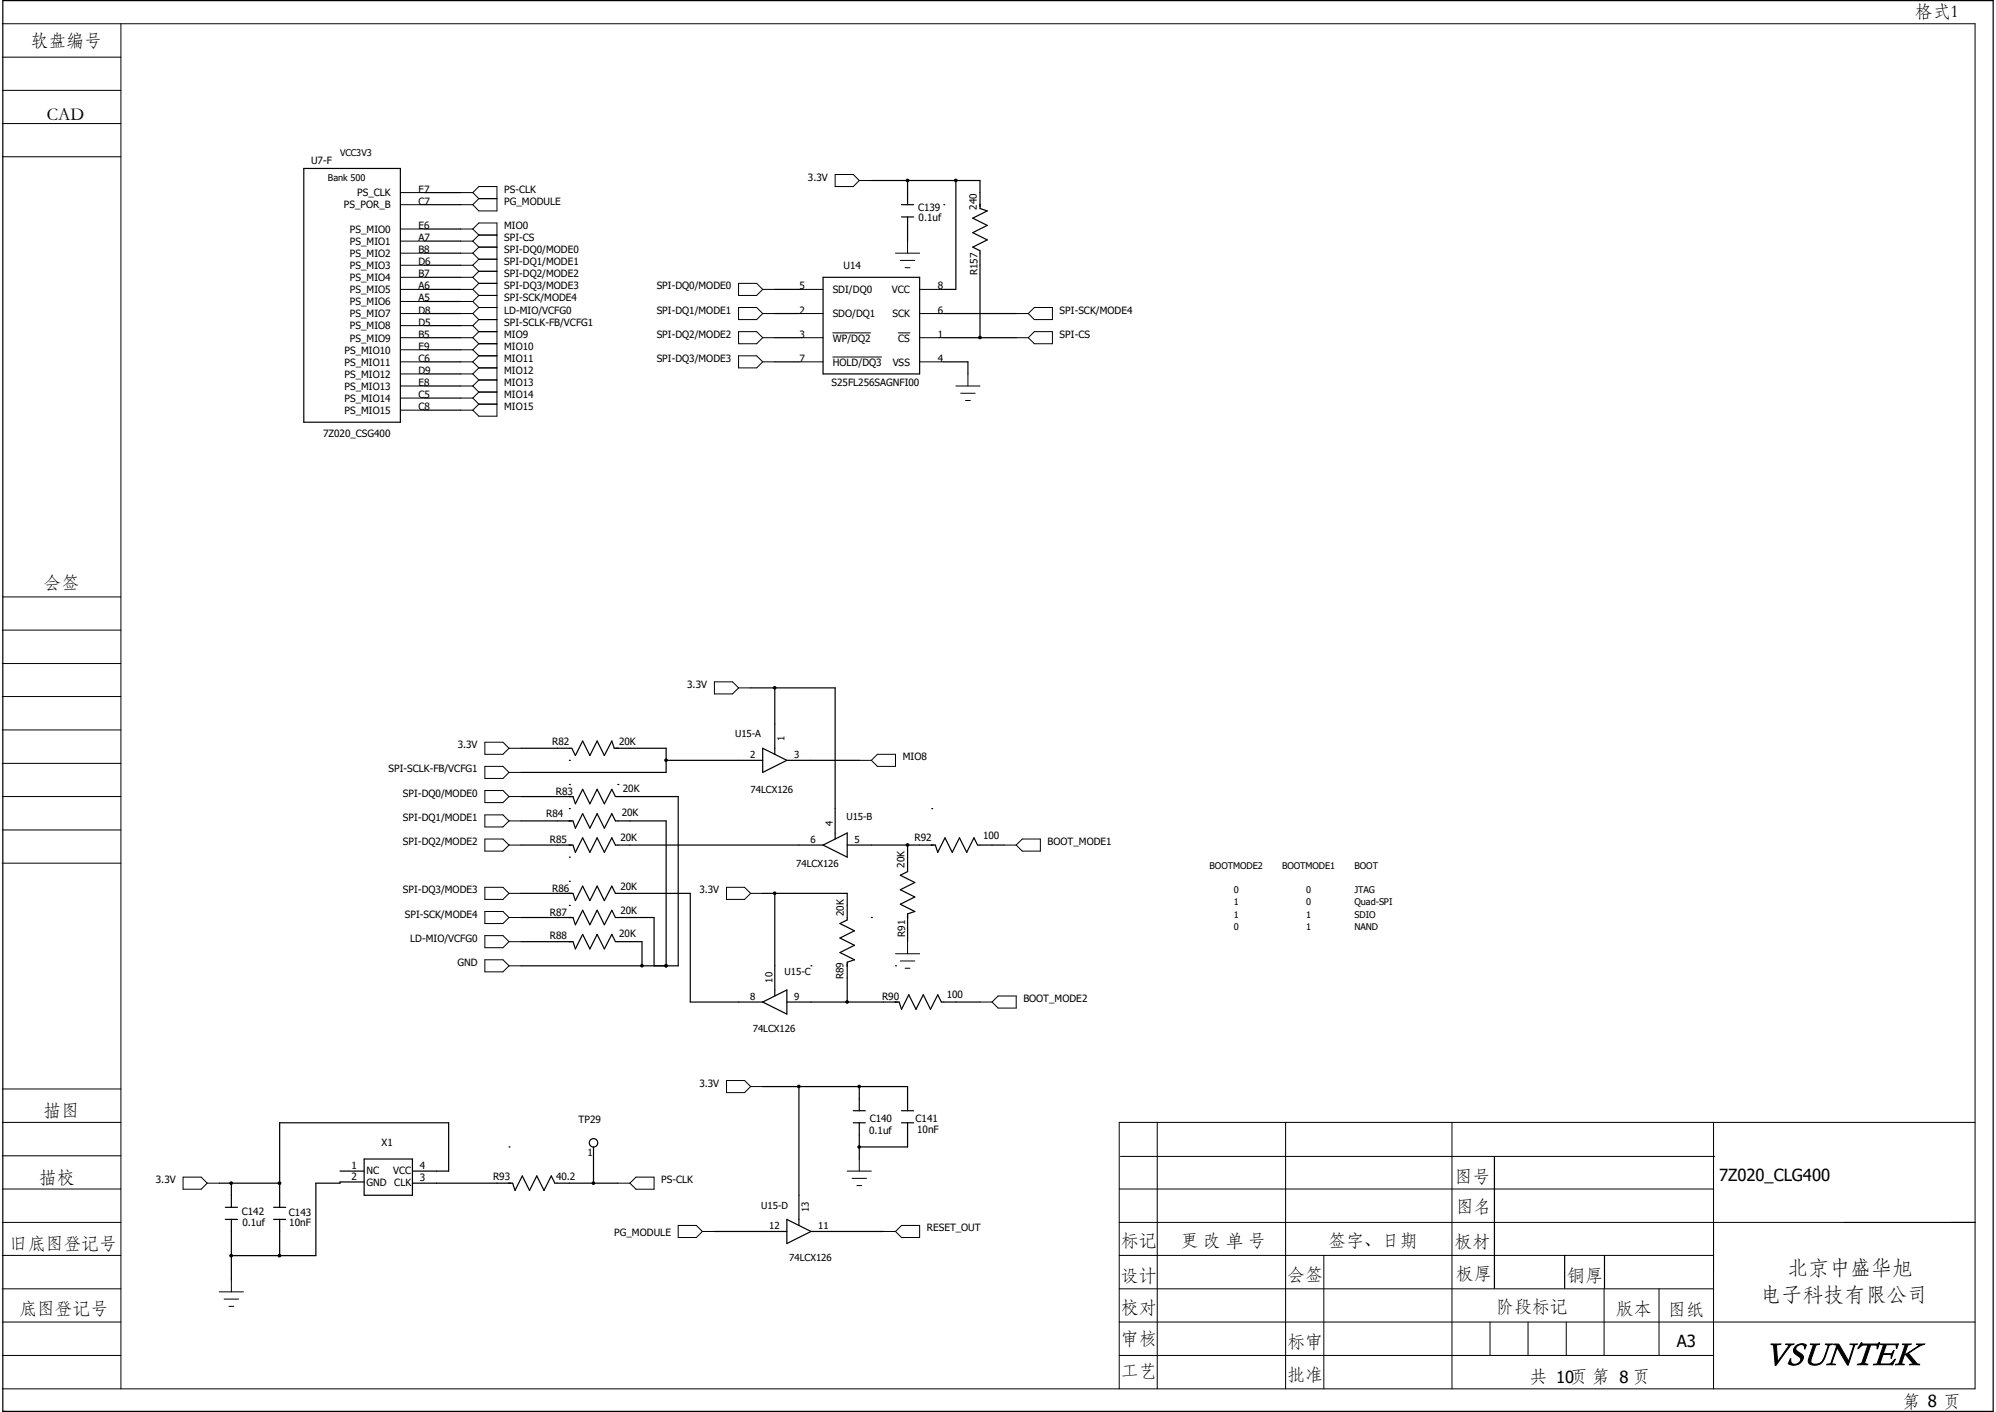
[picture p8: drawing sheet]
<svg xmlns="http://www.w3.org/2000/svg" width="420mm" height="297mm" viewBox="0 0 420 297" stroke-linecap="round" stroke-linejoin="round" font-family="sans-serif">
<g fill="none" stroke="#000" stroke-width=".25">
<path d="M.6 .1h418.8v296.8h-418.8zM63.9 35.4h20.3v53.4h-20.3zM183.3 38h22.9v5.9l1.5 .5-3 1.5 3 1.5-3 1.5 3 1.6-3 1.5 1.5 .7v18.3M191 38v5.1M201.1 38v22.9h-2.5M89.3 58.3h7.6M89.3 43.1h7.6M89.3 48.2h7.6M89.3 50.7h7.6M89.3 53.3h7.6M89.3 55.8h7.6M89.3 40.5h7.6"/>
<path d="M173.2 58.3h20.3v20.4h-20.3zM189.7 43.1h2.5M189.7 45.6h2.5M191 45.6v5.1M198.6 43.1h.1M89.3 78.7h7.6M89.3 60.9h7.6M89.3 66h7.6M89.3 71h7.6M89.3 73.6h7.6M89.3 76.1h7.6M89.3 68.5h7.6"/>
<path d="M89.3 63.4h7.6M163 60.9h5.1M163 66h5.1M163 71h5.1M163 76.1h5.1M198.6 66h15.2M198.6 71h15.2M198.6 76.1h5.1v2.6M89.3 81.2h7.6M89.3 83.7h7.6M89.3 86.3h7.6M109.6 157.4h10.7l.8 1.5 1.5-3 1.5 3 1.5-3 1.6 3 1.5-3 .5 1.5h11v5.1h-30.6"/>
<path d="M119.8 159.9h.1M140.2 159.9h20.3M157.9 144.7h17.8v31.8M160.5 157.4l5.1 2.5-5.1 2.6zM163 144.7v14M165.6 159.9h15.2M109.6 177.8h11l.5 1.5 1.5-3.1 1.5 3.1 1.5-3.1 1.6 3.1 1.5-3.1 .8 1.6h43.7M109.6 172.7h11l.5 1.5 1.5-3 1.5 3 1.5-3 1.6 3 1.5-3 .8 1.5h10.7v30.5M109.6 167.6h11l.5 1.5 1.5-3.1 1.5 3.1 1.5-3.1 1.6 3.1 1.5-3.1 .8 1.6h13.2v35.6h-33.1M119.8 170.1h.1M119.8 165h.1M130 165h.1"/>
<path d="M173.2 177.8l5.1-2.6v5.1zM178.3 177.8h18.5l.5 1.5 1.5-3.1 1.6 3.1 1.5-3.1 1.5 3.1 1.5-3.1 .8 1.6h5.6M191 177.8v5.5l-1.6 .8 3.1 1.5-3.1 1.6 3.1 1.5-3.1 1.5 3.1 1.5-1.5 .5v5.9M196 170.1h.1M109.6 198.1h11l.5 1.5 1.5-3 1.5 3 1.5-3 1.6 3 1.5-3 .8 1.5h5.6v5.1M109.6 193h11l.5 1.5 1.5-3 1.5 3 1.5-3 1.6 3 1.5-3 .8 1.5h8.1v10.2M109.6 187.9h11l.5 1.5 1.5-3 1.5 3 1.5-3 1.6 3 1.5-3 .8 1.5h15.7v22.9h15.3M119.8 190.5h.1M119.8 185.4h.1M119.8 180.3h.1M160.5 187.9h17.8v5.6l-1.6 .8 3.1 1.5-3.1 1.5 3.1 1.5-3.1 1.6 3.1 1.5-1.5 .5v8.4M163 187.9v21.6"/>
<path d="M183.3 193h.1M140.2 203.2h.1M160.5 210.8l5.1-2.6v5.1zM165.6 210.8h23.6l.5 1.5 1.5-3 1.5 3 1.6-3 1.5 3 1.5-3 .8 1.5h8.1M170.6 203.2h.1M188.4 203.2h.1M160.5 228.6h30.5v5M168.1 228.6v29.2M179.5 233.6h2.6M179.5 236.2h2.6M180.8 228.6v5M180.8 236.2v7.6"/>
<path d="M189.7 233.6h2.5M189.7 236.2h2.5M191 236.2v5.1h-10.2M46.1 248.9h12.7M47.4 254h2.6M47.4 256.5h2.6M48.7 248.9v5.1M48.7 256.5v12.7M57.6 254h2.5M57.6 256.5h2.5M58.8 256.5v7.6M71.5 246.3h5.1"/>
<path d="M76.6 248.6h-5.1v.3h-5v15.2h-17.8M76.6 243.8h10.2v7.6h-10.2zM86.8 246.3h7.6v-10.1h-35.6v17.8M86.8 248.9h21.1l.5 1.5 1.5-3 1.5 3 1.5-3 1.6 3 1.5-3 .8 1.5h13.2M107.1 241.3h.1M124.9 241.3v7.6M150.3 259h15.3M165.6 256.5l5 2.5-5 2.6zM170.6 259h15.3M314.5 243.3v27.7M329.2 264.1v6.9M337.6 264.1v6.9"/>
<circle cx="124.9" cy="240.4" r=".89"/>
</g>
<g fill="none" stroke="#000" stroke-width=".21">
<path d="M.5 12h24.9M.5 19h24.9M.5 5h415.1v287.1h-415.1M25.4 5v287.1M.5 26h24.9M.5 33h24.9M175.7 36.7h3.8l1.3 1.3-1.3 1.2h-3.8zM180.8 38h2.5M84.2 48.2h5.1M84.2 50.7h5.1M84.2 53.3h5.1M84.2 58.3h5.1"/>
<path d="M84.2 55.8h5.1M84.2 43.1h5.1M84.2 40.5h5.1M96.9 48.2h2.6M96.9 50.7h2.6M96.9 53.3h2.6M96.9 58.3h2.6M96.9 55.8h2.6M96.9 43.1h2.6M96.9 40.5h2.6M99.5 40.5l1.3 1.3M99.5 40.5l1.3-1.3h3.8v5.2h-3.8l-1.3-1.3"/>
<path d="M99.5 48.2l1.3-1.3h3.8v40.6h-3.8l-1.3-1.2M99.5 48.2l1.3 1.2M99.5 50.7l1.3 1.3M99.5 53.3l1.3 1.2M99.5 55.8l1.3 1.3M99.5 58.3l1.3 1.3M100.8 41.8h3.8M100.8 41.8l-1.3 1.3M100.8 49.4h3.8M100.8 52h3.8M100.8 49.4l-1.3 1.3M100.8 54.5h3.8"/>
<path d="M100.8 52l-1.3 1.3M100.8 57.1h3.8M100.8 54.5l-1.3 1.3M100.8 59.6h3.8M100.8 57.1l-1.3 1.2M100.8 59.6l-1.3 1.3M155.4 59.6h3.8l1.3 1.3-1.3 1.2h-3.8zM188.4 53.3h5.1M189.4 54.8h3.1M190.5 56.3h1M191 50.7v2.6M84.2 73.6h5.1"/>
<path d="M84.2 76.1h5.1M84.2 78.7h5.1M84.2 60.9h5.1M84.2 63.4h5.1M84.2 66h5.1M84.2 68.5h5.1M84.2 71h5.1M96.9 73.6h2.6M96.9 76.1h2.6M96.9 78.7h2.6M96.9 60.9h2.6M96.9 63.4h2.6"/>
<path d="M96.9 66h2.6M96.9 68.5h2.6M96.9 71h2.6M99.5 60.9l1.3 1.2M99.5 63.4l1.3 1.3M99.5 66l1.3 1.2M99.5 68.5l1.3 1.3M99.5 71l1.3 1.3M99.5 73.6l1.3 1.2M99.5 76.1l1.3 1.3M99.5 78.7l1.3 1.2M100.8 62.1h3.8"/>
<path d="M100.8 64.7h3.8M100.8 62.1l-1.3 1.3M100.8 67.2h3.8M100.8 64.7l-1.3 1.3M100.8 69.8h3.8M100.8 67.2l-1.3 1.3M100.8 72.3h3.8M100.8 69.8l-1.3 1.2M100.8 74.8h3.8M100.8 72.3l-1.3 1.3M100.8 77.4h3.8M100.8 74.8l-1.3 1.3"/>
<path d="M100.8 79.9h3.8M100.8 77.4l-1.3 1.3M100.8 79.9l-1.3 1.3M155.4 64.7h3.8l1.3 1.3-1.3 1.2h-3.8zM155.4 69.8h3.8l1.3 1.2-1.3 1.3h-3.8zM155.4 74.8h3.8l1.3 1.3-1.3 1.3h-3.8zM160.5 76.1h2.5M160.5 60.9h2.5M160.5 66h2.5M160.5 71h2.5M168.1 76.1h5.1M168.1 60.9h5.1"/>
<path d="M168.1 66h5.1M168.1 71h5.1M175.2 70h8M175.2 75.1h10.3M189 70h2.5M193.5 76.1h5.1M193.5 60.9h5.1M193.5 66h5.1M193.5 71h5.1M203.7 78.7v2.5M213.8 66h2.6M213.8 71h2.6"/>
<path d="M217.6 64.7h3.8v2.5h-3.8l-1.2-1.2zM217.6 69.8h3.8v2.5h-3.8l-1.2-1.3zM84.2 81.2h5.1M84.2 83.7h5.1M84.2 86.3h5.1M96.9 81.2h2.6M96.9 83.7h2.6M96.9 86.3h2.6M99.5 81.2l1.3 1.3M99.5 83.7l1.3 1.3M100.8 82.5h3.8M100.8 85h3.8"/>
<path d="M100.8 82.5l-1.3 1.2M100.8 85l-1.3 1.3M201.1 81.2h5.1M202.1 82.7h3.1M203.2 84.2h1M.5 125.6h24.9M.5 132.5h24.9M.5 139.6h24.9M.5 146.5h24.9M.5 153.5h24.9M102 156.1h3.8l1.3 1.3-1.3 1.3h-3.8zM107.1 157.4h2.5"/>
<path d="M150.3 143.4h3.8l1.3 1.3-1.3 1.3h-3.8zM155.4 144.7h2.5M180.8 159.9h2.5M183.3 159.9l1.3-1.2h3.8v2.5h-3.8zM.5 167.6h24.9M.5 160.6h24.9M.5 174.6h24.9M102 161.2h3.8l1.3 1.3-1.3 1.2h-3.8zM102 166.3h3.8l1.3 1.3-1.3 1.2h-3.8zM102 171.4h3.8l1.3 1.3-1.3 1.2h-3.8zM102 176.5h3.8l1.3 1.3-1.3 1.2h-3.8zM107.1 167.6h2.5"/>
<path d="M107.1 162.5h2.5M107.1 172.7h2.5M107.1 177.8h2.5M211.3 177.8h2.5M215.1 176.5h3.8v2.5h-3.8l-1.3-1.2zM.5 181.6h24.9M102 186.6h3.8l1.3 1.3-1.3 1.3h-3.8zM102 191.7h3.8l1.3 1.3-1.3 1.3h-3.8zM102 196.8h3.8l1.3 1.3-1.3 1.2h-3.8zM107.1 187.9h2.5M107.1 193h2.5M107.1 198.1h2.5"/>
<path d="M152.9 186.6h3.8l1.2 1.3-1.2 1.3h-3.8zM157.9 187.9h2.6M191 198.1v2.5M102 201.9h3.8l1.3 1.3-1.3 1.2h-3.8zM107.1 203.2h2.5M188.4 200.6h5.1M189.4 202.1h3.1M190.5 203.7h1M206.2 210.8h2.5M210 209.5h3.8v2.5h-3.8l-1.3-1.2zM.5 229.1h24.9M.5 236.1h24.9"/>
<path d="M152.9 227.3h3.8l1.2 1.3-1.2 1.2h-3.8zM157.9 228.6h2.6M243.5 236.1v56M270.5 236.1v56M305.5 236.1v56M360.6 236.1v56M415.6 236.1h-180.1v56M.5 257.1h24.9M.5 243.1h24.9M.5 250.1h24.9M38.5 247.6h3.8l1.3 1.3-1.3 1.2h-3.8zM43.6 248.9h2.5"/>
<path d="M130 248.9h2.5M132.5 248.9l1.3-1.3h3.8v2.5h-3.8zM142.7 257.8h3.8l1.3 1.2-1.3 1.3h-3.8zM147.8 259h2.5M178.3 246.3h5M179.3 247.9h3M180.3 249.4h1M180.8 243.8v2.5M185.9 259h2.5M188.4 259l1.3-1.2h3.8v2.5h-3.8zM235.5 257.1h180.1M235.5 250.1h125.1"/>
<path d="M235.8 243.2h125M.5 264.1h24.9M.5 271.1h24.9M.5 278.1h24.9M46.1 271.7h5.1M47.2 273.3h3M48.2 274.8h1M48.7 269.2v2.5M235.5 264.1h125.1M235.5 271.1h125.1M235.5 278.1h180.1M278.6 264.1v28"/>
<path d="M313.5 278.1v7M321.5 278.1v7M329.6 278.1v7M337.5 271.1v14M349.1 271.1v14M.5 285.1h24.9M235.5 285.1h125.1"/>
</g>
<g fill="#000" stroke="#000" stroke-width=".21">
<circle cx="191" cy="38" r=".29"/>
<circle cx="201.1" cy="38" r=".29"/>
<circle cx="206.2" cy="71" r=".29"/>
<circle cx="140.1" cy="159.9" r=".28"/>
<circle cx="163" cy="144.7" r=".28"/>
<circle cx="191" cy="177.7" r=".29"/>
<circle cx="163" cy="187.9" r=".28"/>
<circle cx="135.1" cy="203.1" r=".28"/>
<circle cx="140.1" cy="203.1" r=".28"/>
<circle cx="178.2" cy="210.8" r=".28"/>
<circle cx="168.1" cy="228.5" r=".28"/>
<circle cx="180.8" cy="228.5" r=".28"/>
<circle cx="48.7" cy="248.9" r=".29"/>
<circle cx="58.8" cy="248.9" r=".29"/>
<circle cx="124.9" cy="248.9" r=".28"/>
<circle cx="180.8" cy="241.3" r=".28"/>
<circle cx="48.7" cy="264.1" r=".29"/>
<circle cx="58.8" cy="264.1" r=".29"/>
</g>
<text font-size="7.3" x="371.2" y="287.1">VSUNTEK</text>
<g font-size="4.4">
<text x="376.1" y="267.9">北京中盛华旭</text>
<text x="370.5" y="273.6">电子科技有限公司</text>
</g>
<g font-size="3.8">
<text x="402.9" y="3.5">格式1</text>
<text x="6.4" y="9.6">软盘编号</text>
<text x="9.9" y="25.2">CAD</text>
<text x="9.2" y="123.7">会签</text>
<text x="9.1" y="234.7">描图</text>
<text x="8.2" y="248.8">描校</text>
<text x="306.1" y="248.6">图号</text>
<text x="306.3" y="255">图名</text>
<text x="2" y="262.7">旧底图登记号</text>
<text x="235.8" y="262">标记</text>
<text x="248.5" y="262.2">更 改 单 号</text>
<text x="279.4" y="262.2">签字、日期</text>
<text x="306.1" y="262.3">板材</text>
<text x="235.8" y="269.5">设计</text>
<text x="270.8" y="269.2">会签</text>
<text x="306.3" y="268.9">板厚</text>
<text x="329.7" y="269.5">铜厚</text>
<text x="314.8" y="276">阶段标记</text>
<text x="4" y="276.3">底图登记号</text>
<text x="235.8" y="276.3">校对</text>
<text x="340" y="276.3">版本</text>
<text x="350.9" y="276.5">图纸</text>
<text x="235.8" y="282.6">审核</text>
<text x="270.8" y="283.3">标审</text>
<text x="235.8" y="289.4">工艺</text>
<text x="270.8" y="290.4">批准</text>
<text x="321.9" y="290.8">共 10页 第 8 页</text>
<text x="400.3" y="296">第 8 页</text>
</g>
<g font-size="3.5">
<text x="361.7" y="248.4">7Z020_CLG400</text>
<text x="352.8" y="283.4">A3</text>
</g>
<g font-size="2.1">
<text x="65.4" y="34.4">U7-F</text>
<text x="75.1" y="41.3">PS_CLK</text>
<text x="88.1" y="40.5">E7</text>
<text x="106.1" y="40.5">PS-CLK</text>
<text x="170" y="38">3.3V</text>
<text x="72.3" y="43.9">PS_POR_B</text>
<text x="88.1" y="43.1">C7</text>
<text x="106.1" y="43.1">PG_MODULE</text>
<text x="193.2" y="44.4">C139</text>
<text x="193.3" y="46.5">0.1uf</text>
<text x="205.5" y="44.1" transform="rotate(-90 205.5 44.1)">240</text>
<text x="73.6" y="49">PS_MIO0</text>
<text x="73.6" y="51.5">PS_MIO1</text>
<text x="88.1" y="48.2">E6</text>
<text x="88.1" y="50.7">A7</text>
<text x="88.1" y="53.3">B8</text>
<text x="106.1" y="48.2">MIO0</text>
<text x="106.1" y="50.7">SPI-CS</text>
<text x="106.1" y="53.3">SPI-DQ0/MODE0</text>
<text x="73.6" y="54.1">PS_MIO2</text>
<text x="73.6" y="59.1">PS_MIO4</text>
<text x="73.6" y="56.6">PS_MIO3</text>
<text x="88.1" y="58.3">B7</text>
<text x="88.1" y="55.8">D6</text>
<text x="106.1" y="55.8">SPI-DQ1/MODE1</text>
<text x="106.1" y="58.3">SPI-DQ2/MODE2</text>
<text x="177.5" y="56.6">U14</text>
<text x="205.7" y="57.9" transform="rotate(-90 205.7 57.9)">R157</text>
<text x="73.6" y="61.7">PS_MIO5</text>
<text x="73.6" y="64.2">PS_MIO6</text>
<text x="88.1" y="60.9">A6</text>
<text x="88.1" y="63.4">A5</text>
<text x="88.1" y="66">D8</text>
<text x="106.1" y="60.9">SPI-DQ3/MODE3</text>
<text x="106.1" y="63.4">SPI-SCK/MODE4</text>
<text x="106.1" y="66">LD-MIO/VCFG0</text>
<text x="138.2" y="60.9">SPI-DQ0/MODE0</text>
<text x="138.2" y="66">SPI-DQ1/MODE1</text>
<text x="168.2" y="60.9">5</text>
<text x="168.2" y="66">2</text>
<text x="175.2" y="61.7">SDI/DQ0</text>
<text x="187.7" y="61.7">VCC</text>
<text x="197.3" y="66">6</text>
<text x="197.3" y="60.9">8</text>
<text x="223" y="66">SPI-SCK/MODE4</text>
<text x="73.6" y="66.8">PS_MIO7</text>
<text x="73.6" y="69.3">PS_MIO8</text>
<text x="73.6" y="71.8">PS_MIO9</text>
<text x="88.1" y="68.5">D5</text>
<text x="88.1" y="71">B5</text>
<text x="106.1" y="68.5">SPI-SCLK-FB/VCFG1</text>
<text x="106.1" y="71">MIO9</text>
<text x="138.2" y="71">SPI-DQ2/MODE2</text>
<text x="168.2" y="71">3</text>
<text x="175.2" y="66.8">SDO/DQ1</text>
<text x="175.2" y="71.8">WP/DQ2</text>
<text x="187.8" y="66.8">SCK</text>
<text x="189" y="71.8">CS</text>
<text x="197.3" y="71">1</text>
<text x="223" y="71">SPI-CS</text>
<text x="72.5" y="74.4">PS_MIO10</text>
<text x="72.5" y="76.9">PS_MIO11</text>
<text x="88.1" y="73.6">E9</text>
<text x="88.1" y="76.1">C6</text>
<text x="106.1" y="73.6">MIO10</text>
<text x="106.1" y="76.1">MIO11</text>
<text x="138.2" y="76.1">SPI-DQ3/MODE3</text>
<text x="168.2" y="76.1">7</text>
<text x="175.2" y="76.9">HOLD/DQ3</text>
<text x="187.8" y="76.9">VSS</text>
<text x="197.3" y="76.1">4</text>
<text x="72.5" y="79.5">PS_MIO12</text>
<text x="72.5" y="82">PS_MIO13</text>
<text x="88.1" y="78.7">D9</text>
<text x="88.1" y="81.2">E8</text>
<text x="88.1" y="83.7">C5</text>
<text x="106.1" y="78.7">MIO12</text>
<text x="106.1" y="81.2">MIO13</text>
<text x="106.1" y="83.7">MIO14</text>
<text x="175" y="81.3">S25FL256SAGNFI00</text>
<text x="72.5" y="84.5">PS_MIO14</text>
<text x="72.5" y="87.1">PS_MIO15</text>
<text x="88.1" y="86.3">C8</text>
<text x="106.1" y="86.3">MIO15</text>
<text x="68" y="91.9">7Z020_CSG400</text>
<text x="144.6" y="144.7">3.3V</text>
<text x="96.3" y="157.4">3.3V</text>
<text x="116.2" y="156.7">R82</text>
<text x="130.3" y="156.6">20K</text>
<text x="189.9" y="159.9">MIO8</text>
<text x="81.7" y="162.5">SPI-SCLK-FB/VCFG1</text>
<text x="84.8" y="167.6">SPI-DQ0/MODE0</text>
<text x="117" y="167.3">R83</text>
<text x="131.1" y="166.6">20K</text>
<text x="84.8" y="172.7">SPI-DQ1/MODE1</text>
<text x="114.9" y="171.9">R84</text>
<text x="130.8" y="171.7">20K</text>
<text x="84.8" y="177.8">SPI-DQ2/MODE2</text>
<text x="115.7" y="177.2">R85</text>
<text x="130.6" y="176.8">20K</text>
<text x="192.4" y="177">R92</text>
<text x="206.8" y="176.6">100</text>
<text x="220.4" y="177.8">BOOT_MODE1</text>
<text x="190.3" y="182.5" transform="rotate(-90 190.3 182.5)">20K</text>
<text x="84.8" y="187.9">SPI-DQ3/MODE3</text>
<text x="116.2" y="187.7">R86</text>
<text x="130.6" y="187.2">20K</text>
<text x="147.2" y="187.9">3.3V</text>
<text x="85.2" y="193">SPI-SCK/MODE4</text>
<text x="115.7" y="197.6">R88</text>
<text x="115.7" y="192.7">R87</text>
<text x="130.3" y="197.1">20K</text>
<text x="130.6" y="192.3">20K</text>
<text x="177.6" y="192.7" transform="rotate(-90 177.6 192.7)">20K</text>
<text x="190.5" y="197.1" transform="rotate(-90 190.5 197.1)">R91</text>
<text x="86.3" y="198.1">LD-MIO/VCFG0</text>
<text x="96.3" y="203.2">GND</text>
<text x="177.5" y="206" transform="rotate(-90 177.5 206)">R89</text>
<text x="199.2" y="209.8">100</text>
<text x="185.6" y="210.3">R90</text>
<text x="215.3" y="210.8">BOOT_MODE2</text>
<text x="147.2" y="228.6">3.3V</text>
<text x="121.8" y="236.2">TP29</text>
<text x="182.9" y="238.5">0.1uf</text>
<text x="183" y="235.9">C140</text>
<text x="192.7" y="235.9">C141</text>
<text x="193" y="238.3">10nF</text>
<text x="74" y="245.8">1</text>
<text x="80.3" y="241">X1</text>
<text x="88.3" y="245.8">4</text>
<text x="123.6" y="243.1">1</text>
<text x="32.8" y="248.9">3.3V</text>
<text x="74" y="248.1">2</text>
<text x="77.1" y="246.9">NC</text>
<text x="77.1" y="249.4">GND</text>
<text x="82.7" y="246.9">VCC</text>
<text x="83" y="249.4">CLK</text>
<text x="88.3" y="248.4">3</text>
<text x="103.8" y="248.1">R93</text>
<text x="117" y="248.2">40.2</text>
<text x="139.1" y="248.9">PS-CLK</text>
<text x="50.9" y="255.5">C142</text>
<text x="51" y="257.9">0.1uf</text>
<text x="60.8" y="255.7">C143</text>
<text x="60.9" y="257.9">10nF</text>
<text x="129.2" y="260.1">PG_MODULE</text>
<text x="195" y="259">RESET_OUT</text>
</g>
<g font-size="2">
<text x="154.7" y="155.1">U15-A</text>
<text x="165.1" y="155.9" transform="rotate(-90 165.1 155.9)">1</text>
<text x="157.9" y="159.4">2</text>
<text x="167.1" y="159.4">3</text>
<text x="157.9" y="166.8">74LCX126</text>
<text x="175.2" y="173.7" transform="rotate(-90 175.2 173.7)">4</text>
<text x="178.1" y="172.4">U15-B</text>
<text x="170.6" y="177.2">6</text>
<text x="179.8" y="177.2">5</text>
<text x="167.6" y="182.4">74LCX126</text>
<text x="162.5" y="206.7" transform="rotate(-90 162.5 206.7)">10</text>
<text x="165.1" y="205.2">U15-C</text>
<text x="157.9" y="210.3">8</text>
<text x="167.1" y="210.3">9</text>
<text x="158.4" y="217.2">74LCX126</text>
<text x="160.2" y="254.2">U15-D</text>
<text x="170.2" y="255" transform="rotate(-90 170.2 255)">13</text>
<text x="161.8" y="258.5">12</text>
<text x="172.2" y="258.5">11</text>
<text x="166.1" y="265.2">74LCX126</text>
</g>
<g font-size="1.9">
<text x="71.5" y="32.9">VCC3V3</text>
<text x="69" y="38">Bank 500</text>
<text x="254.5" y="182.8">BOOTMODE2</text>
<text x="269.8" y="182.8">BOOTMODE1</text>
<text x="285" y="182.8">BOOT</text>
<text x="259.6" y="187.9">0</text>
<text x="259.6" y="190.5">1</text>
<text x="274.8" y="187.9">0</text>
<text x="274.8" y="190.5">0</text>
<text x="285" y="187.9">JTAG</text>
<text x="285" y="190.5">Quad-SPI</text>
<text x="259.6" y="195.5">0</text>
<text x="259.6" y="193">1</text>
<text x="274.8" y="195.5">1</text>
<text x="274.8" y="193">1</text>
<text x="285" y="195.5">NAND</text>
<text x="285" y="193">SDIO</text>
</g>
</svg>
